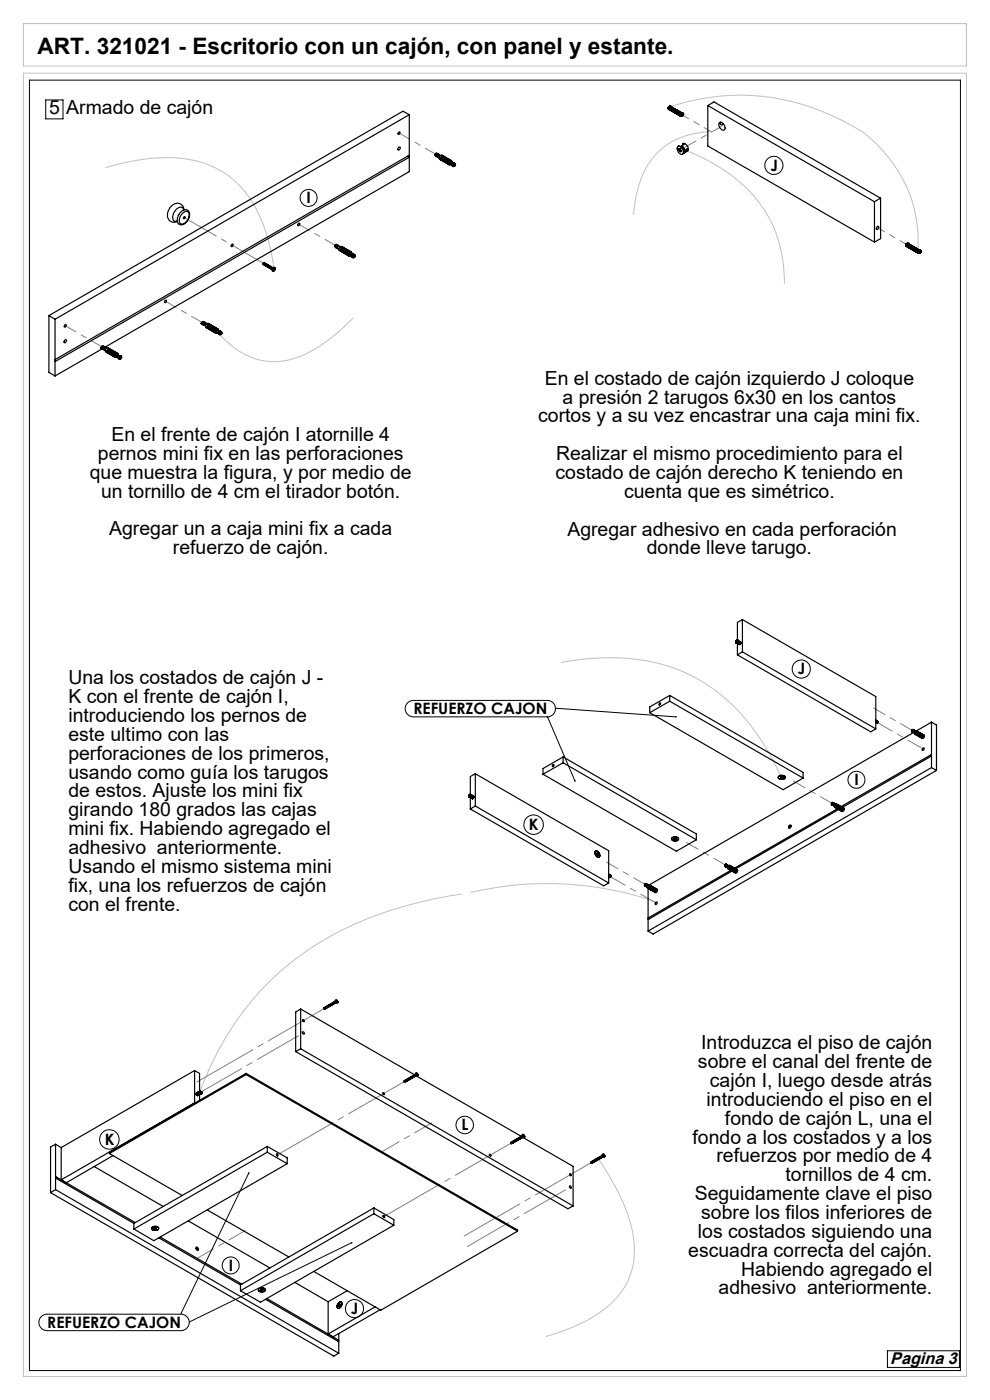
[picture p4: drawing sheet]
<svg xmlns="http://www.w3.org/2000/svg" width="210mm" height="297mm" viewBox="0 0 210 297" stroke-linecap="round" stroke-linejoin="round" font-family="sans-serif">
<path d="M5 15.5h200v276.5h-200zM5 5h200v9h-200zM22.4 35.6a37.9 37.9 0 0 1 19.4-1.4 19.5 19.5 0 0 1 13.2 11.6 39.7 39.7 0 0 1 3.1 11M141.8 22.8a46.8 46.8 0 0 1 39.1 4 24.4 24.4 0 0 1 7.6 6.6 28.4 28.4 0 0 1 6.2 19.9M144.7 31.6a34.9 34.9 0 0 1 17.5 13.1 28.3 28.3 0 0 1 4.2 15.4M150.8 27.9a15.6 15.6 0 0 0-12.5 5.9 21.9 21.9 0 0 0-3.9 11.8M74.9 67.4a32.4 32.4 0 0 1-12.2 8.5 13.8 13.8 0 0 1-13.9-2.8l-2.2-2.1M119 140.5a45.4 45.4 0 0 1 25.3 1.7 38.2 38.2 0 0 1 18.3 16.6l3.1 6M98 189.6a79.5 79.5 0 0 0-31.7 11.3 61 61 0 0 0-24 30.9M99.8 189.3a70.8 70.8 0 0 1 39.5 2.1M126.8 245.6a44 44 0 0 1 7.5 16.2 15.6 15.6 0 0 1-7.4 16.9 39.4 39.4 0 0 1-11.2 4.9" fill="none" stroke="#c0c0c0" stroke-width=".21"/>
<g fill="none" stroke="#000" stroke-width=".21">
<path d="M6.2 17h197.5v273.8h-197.5zM9.7 21.2h3.7v4h-3.7zM86.4 149.2l.4-.4 .9-.2h28.4a1.75 1.75 0 0 1 1.7 1.7 1.75 1.75 0 0 1-1.7 1.8h-28.4a1.73 1.73 0 0 1-1.6-1 1.73 1.73 0 0 1 .3-1.9zM116.1 152l5.9 13.7M117.8 150.2l25.6 1.9M52.8 248.8l-14.4 29.9M8.9 279.1l.9-.3h28.6a1.75 1.75 0 0 1 1.7 1.7 1.75 1.75 0 0 1-1.7 1.8h-28.4a1.75 1.75 0 0 1-1.7-1.2 1.75 1.75 0 0 1 .6-2zM74.6 263.6l-34.5 16.9M188.2 286.6h15.3v3.5h-15.3z"/>
<circle cx="164.2" cy="35.1" r="1.93"/>
<circle cx="65.5" cy="42" r="1.81"/>
<circle cx="170" cy="141.9" r="1.92"/>
<circle cx="113.2" cy="174.9" r="2.07"/>
<circle cx="181.7" cy="165.4" r="1.8"/>
<circle cx="98.6" cy="238.6" r="1.84"/>
<circle cx="23.2" cy="241.7" r="2.06"/>
<circle cx="48.9" cy="268.4" r="1.79"/>
<circle cx="75.2" cy="277.6" r="1.94"/>
</g>
<path d="M144.6 24.3l6.2 3.6M192.3 51.9l-6.1-3.6" fill="none" stroke="#808080" stroke-width=".21" stroke-dasharray="15.2 1.3 1.3 1.3" stroke-dashoffset="13.6"/>
<path d="M92.4 32.7l-7.7-4.5M153.1 26.8l-7.7 4.4M63.4 47.6l7.8 4.5M13.9 69.1l7.7 4.5M42.9 68.4l-7.8-4.5" fill="none" stroke="#808080" stroke-width=".21" stroke-dasharray="15.2 1.3 1.3 1.3" stroke-dashoffset="12.7"/>
<path d="M55.9 55.9l-16.8-9.7" fill="none" stroke="#808080" stroke-width=".21" stroke-dasharray="15.2 1.3 1.3 1.3" stroke-dashoffset="7.4"/>
<path d="M185.3 150.2l8.2 4.8M145.6 178.7l8.3 4.8M168.2 165.7l8.3 4.7M128.6 182.9l8.3 4.8" fill="none" stroke="#808080" stroke-width=".21" stroke-dasharray="15.2 1.3 1.3 1.3" stroke-dashoffset="12.4"/>
<path d="M186 153.2l9.9 5.7M129.3 185.9l9.9 5.7" fill="none" stroke="#808080" stroke-width=".21" stroke-dasharray="15.2 1.3 1.3 1.3" stroke-dashoffset="11.4"/>
<path d="M41.8 266.9l10.2-5.8" fill="none" stroke="#808080" stroke-width=".21" stroke-dasharray="15.2 1.3 1.3 1.3" stroke-dashoffset="11.3"/>
<path d="M91.6 238.2l-10.6 6.1" fill="none" stroke="#808080" stroke-width=".21" stroke-dasharray="15.2 1.3 1.3 1.3" stroke-dashoffset="11"/>
<path d="M42.5 231.7l20.8-12M99.2 264.4l20.7-12" fill="none" stroke="#808080" stroke-width=".21" stroke-dasharray="15.2 1.3 1.3 1.3" stroke-dashoffset="5.1"/>
<path d="M68.7 214l-26.9 15.5M85.8 229.5l-27 15.5M108.4 242.5l-27 15.6M125.4 246.7l-27 15.5" fill="none" stroke="#808080" stroke-width=".21" stroke-dasharray="15.2 1.3 1.3 1.3" stroke-dashoffset="1.6"/>
<path d="M143.3 151.9a.18 .18 0 0 0 0 .3 .18 .18 0 0 0 .2-.1zM121.9 165.5l-.1 .2 .2 .1v-.1v.1l.1-.2zM52.6 248.7v.1a.18 .18 0 0 0 .3 .2 .17 .17 0 0 0 0-.3zM74.5 263.5v.3h.2l.1-.2h-.2h.2z" fill="#000"/>
<g fill="none" stroke="#000" stroke-width=".25">
<path d="M84.6 28.1l.1-.1a.29 .29 0 0 1 .1 .3 .29 .29 0 0 1-.3 .2zM84.6 31.3l.1-.1a.3 .3 0 0 1 .1 .4 .3 .3 0 0 1-.4 .1zM86.4 33.2l.4 .2M86.8 24.3l-1.3-.7-75.1 43.4M86.8 24.3l-75.1 43.4M86.8 24.3v12.1l-64.5 37.3M92.5 32.5l-.2 .2v.2M92.5 33.1v-.1a.24 .24 0 0 1-.1-.3 .24 .24 0 0 1 .3-.1v-.1a.35 .35 0 0 0-.4 .3 .35 .35 0 0 0 .2 .4M92.7 33.2a.27 .27 0 0 1 0-.3 .27 .27 0 0 1 .3-.2l-.1-.1a.34 .34 0 0 0-.3 .3 .34 .34 0 0 0 .2 .4M93.2 32.9v-.1a.32 .32 0 0 0-.4 .2 .32 .32 0 0 0 .3 .4M93.4 33l-.5-.1v.3l.2 .2M93.4 33h.1"/>
<path d="M93.5 33.5l1.5 .9v.4l-1.5-.9zM93.6 33.5v.3M93.6 33.8l1.3 .8M93.6 33.8l-.1 .1M93.7 33.2l.3-.1 1.5 .8-.4 .2-1.5-.8zM93.9 33.2l-.2 .1M93.9 33.2l1.4 .8M94 33.1l-.1 .1M95.8 34.1a.51 .51 0 0 0-.6 .3 .51 .51 0 0 0 .2 .6l.3-.1M95.8 34.1l.1 .4M95.8 34.1l-2.1-1.2a.6 .6 0 0 0-.5 .9l2.1 1.2M95.8 34.5v-.2a.33 .33 0 0 0-.4 .2 .33 .33 0 0 0 .2 .4l.1-.1"/>
<path d="M96 35.2l.1 .1M96 34.6l-.3-.2-.2 .1v.2l.3 .2M96.3 35l.1-.2a.19 .19 0 0 1 .1 .3 .19 .19 0 0 1-.3 0zM96.3 34.6a.38 .38 0 0 0-.4 .2 .38 .38 0 0 0 .1 .4M96.3 34.6a.41 .41 0 0 0-.3 .6M96.3 34.6l.2 .1M96.3 35.1h.1M96.4 35.2h.1M96.4 35.1v.1M96.4 35l-.2 .2 .2-.1M96.4 35h.1M96.4 35v.1"/>
<path d="M96.4 35v-.1v.1M96.5 34.7a.37 .37 0 0 1 .1 .4 .37 .37 0 0 1-.5 .2M96.5 34.7a.41 .41 0 0 0-.4 .6M96.5 35h.1M96.6 35l-.2 .1M96.6 34.9v.1M96.6 34.9l-.2 .1M141.7 23h.1M141.7 22.9h.1M141.7 22.9v.2l2.6 1.5M141.7 22.9l2.6 1.5M141.7 23l2.6 1.5"/>
<path d="M141.7 23.1l2.6 1.4M141.7 23l2.6 1.4M141.8 22.8h.1M141.8 22.8v.1M141.8 22.8l-.1 .1M141.8 22.8l2.6 1.4M141.8 22.8l2.6 1.5M141.8 22.8l2.5 1.5M141.8 23.1h.1M141.8 22.9l2.5 1.5M141.8 23.1l2.5 1.5M141.8 23.1l2.6 1.6"/>
<path d="M141.9 22.7h.1M141.9 22.7l-.1 .1M141.9 22.7l2.5 1.5M141.9 22.6l2.6 1.5M141.9 22.7l2.6 1.4M141.9 22.6h.1M141.9 22.6v.1M142 22.6h.1M142 22.6l2.5 1.5M142 22.5l2.6 1.5M142 22.5v.1M142 22.5h.1"/>
<path d="M142.1 22.5l2.5 1.5M142.1 22.5h-.1M142.1 22.5l2.6 1.5M142.1 22.5h.1M142.2 22.5h.1M142.2 22.5l2.5 1.5M143.7 31.5h.2v.4zM143.7 31.5l.2 .3M143.8 31.1a1.05 1.05 0 0 1 1 .5 1.05 1.05 0 0 1-.1 1.1 1.11 1.11 0 0 1-.9-1.6zM144 31.8l.2 .1M144.1 31.8l.2 .1M144.1 31.7v.1"/>
<path d="M144.1 31.8h-.1M144.2 31.8l-.2-.1v.1M144.2 31.8v-.2l.3 .4M144.2 31.9v.2M144.3 24.4h.1M144.3 24.5l.1 .1M144.3 24.5h.1M144.3 24.4v.1M144.3 32.1h.1M144.3 24.4v.2M144.3 31.6l-.1 .2M144.3 31.9v.2"/>
<path d="M144.3 31.9h-.1M144.3 32.1h-.1M144.3 24.3h.1M144.4 24.6h.1M144.4 24.3l-.1 .1M144.4 24.3h.1M144.4 24.2v.1M144.4 24.6v.1M144.4 32v.2l-.2-.1M144.4 32h.1M144.4 24.7h.1M144.4 24.2h.1"/>
<path d="M144.4 24.6h-.1M144.5 24.3l.2-.2a.24 .24 0 0 1 0 .3 .24 .24 0 0 1-.3 .1zM144.5 24.7h.1M144.5 24.1l-.1 .1M144.5 24.1h.1M144.5 24.6v.1M144.5 24.6h.1M144.5 32v.1l-.1-.1M144.6 24.1h-.1M144.6 24.6h.1M144.6 24.6l-.1 .1M144.6 24v.1"/>
<path d="M144.6 24h.1M144.6 24.6h-.1M144.6 24.5h.1M144.7 24h.1M144.7 24.5h.1M144.7 24h-.1M144.7 24v.1M144.7 31l-.2 .1 .5 .8 .2-.2M144.7 31l.5 .7M144.7 24.1h.1M144.7 24.4h.1M144.7 31v.4"/>
<path d="M144.7 24.1l.1 .1M144.7 24l.1 .1M144.8 30.5l.4 .1-.8 .5h-.6M144.8 30.5a1.05 1.05 0 0 1 1.2 1.4l-.3 .3M144.8 24.1h.1M144.8 24.1v.1M144.8 24.3h.1M144.8 31.4l.4 .3M144.8 30.5l.2 .2M144.8 24.2h.1M145 32.5l.3-.2v-.4l-.3 .1v.5l-.3 .2M145.7 31.6l.2 .1"/>
<path d="M145.9 31.7l-.2 .4-.2 .1M145.9 31.7a.21 .21 0 0 0-.3-.1 .21 .21 0 0 0-.1 .3v.3l-.4 .3M150.1 22.4v8.6l35.4 20.4M150.1 22.4l35.4 20.4M150.1 22.4l1.3-.8 35.4 20.4M152.6 26a1.08 1.08 0 0 1 1 1.6 1.13 1.13 0 0 1-1-1.6zM152.9 25.9a.33 .33 0 0 0 0 .6 .33 .33 0 0 0 .5-.3M38.3 45a1.02 1.02 0 0 1 1.1-.5 1.02 1.02 0 0 1 .8 .9 2.24 2.24 0 0 1-1.9 2.3 1.37 1.37 0 0 1-.3-2.2zM38.9 45.1a.75 .75 0 0 1 1.1-.1 .75 .75 0 0 1 .1 1 1.57 1.57 0 0 1-1.8 1.4 1.84 1.84 0 0 1 .6-2.3zM39 44.5a1.5 1.5 0 0 0-1.2-1.4 1.5 1.5 0 0 0-1.6 .8 1.96 1.96 0 0 0 .3 3.2l1.1-.1a.85 .85 0 0 1-.9-.4 .85 .85 0 0 1 0-1 1.92 1.92 0 0 1 1.9-1.6l.4 .6M39.1 46a.19 .19 0 0 1 .1 .2 .19 .19 0 0 1-.3 .1zM49.2 51.8h.1a.29 .29 0 0 1 .1 .3 .29 .29 0 0 1-.4 .2z"/>
<path d="M55.7 56l.2 .2M55.8 55.9l.1 .1M55.8 55.9l-.1 .1M55.9 56v.1M55.9 56h-.2M56 56.1l.2-.3a.22 .22 0 0 0-.3 .2 .22 .22 0 0 0 .2 .2M56 55.8l-.2 .1M56.2 55.9l-.1 .3M56.2 56.2l.1-.4a.25 .25 0 0 0-.2 .3 .25 .25 0 0 0 .2 .2M56.4 56l-.1 .3M56.4 56.3l.1-.4a.25 .25 0 0 0-.2 .3 .25 .25 0 0 0 .1 .2M56.6 56.1l-.2 .3"/>
<path d="M56.6 56.4l.1-.3a.25 .25 0 0 0-.3 .2 .25 .25 0 0 0 .2 .2M56.7 56.2h-.1v.3M56.7 56.5l.2-.3a.23 .23 0 0 0-.3 .2 .23 .23 0 0 0 .2 .3M56.9 56.3h-.1v.2M56.9 56.6l.2-.3a.23 .23 0 0 0-.3 .2 .23 .23 0 0 0 .2 .3M57.1 56.4h-.1v.3M57.1 56.7l.2-.3a.23 .23 0 0 0-.3 .2 .23 .23 0 0 0 .2 .3M57.3 56.5h-.2v.3M57.3 56.8l.1-.3a.23 .23 0 0 0-.2 .2 .23 .23 0 0 0 .2 .3M57.4 56.6l-.1 .3M57.4 56.9l.2-.3a.23 .23 0 0 0-.3 .2 .23 .23 0 0 0 .2 .3M57.6 56.7l-.1 .3"/>
<path d="M57.6 57l.2-.3a.22 .22 0 0 0-.3 .2 .22 .22 0 0 0 .2 .2M57.7 57.1v.3M57.8 56.8l-.1 .3M57.9 57.2h.1zM58 56.8l-.3 .1v.2M58 56.8l.1-.1a.34 .34 0 0 1 .4 .2 .34 .34 0 0 1-.2 .5l-.3 .2a.42 .42 0 0 1-.3-.4 .42 .42 0 0 1 .3-.4zM58 57.1l-.1 .1M58 57l.1 .1M58 57.1l.1 .1M58 57.3l.1 .1M58.1 56.8l-.4 .3M58.1 57.1v-.2l-.1 .5h.1"/>
<path d="M58.1 57.2v.2M58.1 57.1h.2M58.2 57h.1M58.2 57l-.2 .1M58.2 57l.1 .1M58.3 57.1l-.2 .1M71.2 51.9l-.2 .1v.3M71.3 52.5h.1M71.3 52.5a.33 .33 0 0 1-.1-.4 .33 .33 0 0 1 .3-.2 .35 .35 0 0 0-.4 .2 .35 .35 0 0 0 .2 .5M71.7 52.1l-.3 .1 .1 .4M71.7 52.1v-.1a.35 .35 0 0 0-.4 .3 .35 .35 0 0 0 .2 .4M71.9 52.2v-.1a.32 .32 0 0 0-.4 .3 .32 .32 0 0 0 .3 .4"/>
<path d="M72.1 52.3h.1M72.1 52.4l-.4-.1-.1 .3 .3 .2M72.2 52.9l1.5 .8v.4l-1.5-.8zM72.3 52.9v.3M72.3 53.2l1.4 .8M72.3 53.2l-.1 .1M72.4 52.6l.3-.1 1.5 .8-.3 .2zM72.7 52.6l-.3 .1M72.7 52.6l1.3 .7M72.7 52.5v.1M74.4 54.2l-.4 .1M74.5 53.5l.1 .4v-.2a.32 .32 0 0 0-.4 .1 .32 .32 0 0 0 .1 .5l.1-.1"/>
<path d="M74.5 53.4l-2-1.1a.58 .58 0 0 0-.5 .3 .58 .58 0 0 0 0 .6l2 1.1M74.5 53.4a.6 .6 0 0 0-.5 .9M74.7 54.6l.2 .1M74.8 54l-.4-.2-.2 .1 .4 .4M75 54.4l.1 .1M75.1 53.9a.4 .4 0 0 0-.4 .2 .4 .4 0 0 0 0 .5M75.1 54.3l.1-.1a.19 .19 0 0 1 .1 .3 .19 .19 0 0 1-.3-.1zM75.1 53.9a.41 .41 0 0 0-.4 .2 .41 .41 0 0 0 0 .5M75.1 53.9l.1 .1M75.1 54.5l.1 .1M75.1 54.4l-.1 .1h.1M75.1 54.3l.1 .1"/>
<path d="M75.1 54.4h.1M75.2 54.4v-.2l-.1 .2M75.2 54.4v.2M75.2 54a.4 .4 0 0 1 .1 .5 .4 .4 0 0 1-.4 .2M75.2 54a.41 .41 0 0 0-.3 .2 .41 .41 0 0 0 0 .5M75.2 54.3l.1 .1M75.3 54.3l-.1 .1M75.3 54.4h-.1M75.3 54.3v.1M185.5 42.8v8.6M186.1 48h.1a.3 .3 0 0 1 .1 .4 .3 .3 0 0 1-.4 .1zM186.8 42v8.6l-1.3 .8"/>
<path d="M186.8 42l-1.3 .8M192.1 52h.1M192.1 52.1h.1M192.1 52l2.6 1.5M192.1 52.1l2.6 1.5M192.1 52v.1M192.2 52.1l2.5 1.5M192.2 51.9h.1M192.2 51.9v.1M192.2 52h-.1M192.2 52.2h.1M192.2 51.9l2.5 1.5"/>
<path d="M192.2 52l2.5 1.5M192.2 51.9l-.1 .1M192.2 52.1l2.5 1.6M192.2 52.2l2.5 1.5M192.2 51.8h.1M192.2 51.9l2.5 1.4M192.2 51.8v.1M192.2 51.8l2.6 1.5M192.3 51.7l-.1 .1M192.3 51.7l2.5 1.5M192.3 51.7h.1M192.3 51.7l2.6 1.5"/>
<path d="M192.4 51.6l-.1 .1M192.4 51.6h.1M192.4 51.6l2.5 1.5M192.4 51.6l2.6 1.5M192.5 51.6h.1M192.5 51.6l2.6 1.5M192.6 51.6h.1M194.7 53.7h.1M194.7 53.6h.1M194.7 53.5h.1M194.7 53.4v.3M194.7 53.4h.1"/>
<path d="M194.7 53.3v.1M194.7 53.3h.1M194.8 53.7h.1M194.8 53.3h.1M194.8 53.3h-.1M194.8 53.7l.1 .1M194.8 53.2v.1M194.8 53.2h.1M194.8 53.7v.1M194.9 53.7h.1M194.9 53.7v.1M194.9 53.1v.1"/>
<path d="M194.9 53.3l.2-.1a.23 .23 0 0 1 0 .3 .23 .23 0 0 1-.3 0zM194.9 53.2h.1M194.9 53.1h.1M195 53.1h.1M195 53.7h.1M195 53.7l-.1 .1M195.1 53.1h.1M195.1 53.6h.1M195.1 53.1h-.1M195.1 53.1l.1 .1M195.1 53.5h.1M195.2 53.2h.1"/>
<path d="M195.2 53.4h.1M195.2 53.3h.1M195.2 53.2v.1M10.4 67l1.3 .7M10.4 67v12l1.3 .8M11.7 67.7v12.1M11.7 76.3l75.1-43.4v.5l-75.1 43.3zM13.8 68.9l.1-.1a.27 .27 0 0 1 .1 .4 .27 .27 0 0 1-.4 0zM13.8 72.1h.1a.32 .32 0 0 1 .1 .4 .32 .32 0 0 1-.4 .1zM21.4 73.8l.2 .2M21.4 73.7l.1 .1M21.4 73.7v.1"/>
<path d="M21.5 73.8l.1 .1M21.5 73.8h-.1M21.7 74l-10 5.8M21.8 73.4h-.2l-.2 .3M22 73.6v-.2a.34 .34 0 0 0-.4 .3 .34 .34 0 0 0 .3 .4M22 74.2h.1M22 73.6a.26 .26 0 0 0-.2 .1 .26 .26 0 0 0 0 .3M22 74.2v-.1a.25 .25 0 0 1 0-.3 .25 .25 0 0 1 .3-.1v-.1a.32 .32 0 0 0-.5 .2 .32 .32 0 0 0 .4 .4M22.1 74.2l.2 .1M22.5 73.8l-.1-.1h-.1l-.3 .5M22.6 73.9l-.3-.1-.1 .4h-.2M22.7 74.4l1.5 .8v.5l-1.5-.9z"/>
<path d="M22.8 74.4v.3M22.8 74.7l1.3 .8M22.8 74.7l-.1 .1M22.9 74l.3-.1 1.5 .9-.4 .2-1.5-.8zM23.1 74l-.2 .2M23.1 74l1.4 .9M23.2 73.9l-.1 .1M24.9 75.7l-.4 .1M25 75l.1 .4M25 75l-2.1-1.2a.58 .58 0 0 0-.5 .8l2.1 1.2M25 75a.57 .57 0 0 0-.5 .3 .57 .57 0 0 0 0 .5M25 75.8l.2 .3"/>
<path d="M25 75.4v-.2a.32 .32 0 0 0-.4 .1 .32 .32 0 0 0 .2 .5l.1-.1M25.2 75.5l-.3-.2-.2 .1v.1l.3 .3M25.5 75.8l.3-.1a.25 .25 0 0 1-.1 .3 .25 .25 0 0 1-.3 .1zM25.5 75.9h.1M25.5 75.4a.39 .39 0 0 0-.5 .4M25.5 75.4a.43 .43 0 0 0-.4 .2 .43 .43 0 0 0 .1 .5M25.5 75.4l.2 .1M25.6 75.9v.2M25.6 75.9l-.2 .1M25.6 75.8h.1M25.6 75.9h.1M25.6 76v.1"/>
<path d="M25.6 75.8v-.1v.2M25.6 75.8h.2M25.7 75.8h.1M25.7 75.5a.4 .4 0 0 1 0 .5 .4 .4 0 0 1-.4 .2M25.7 75.5a.46 .46 0 0 0-.4 .7l-.1-.1M25.8 75.8l-.2 .1M35 63.7h.1a.24 .24 0 0 1 .2 .3 .24 .24 0 0 1-.4 .1zM42.7 68.6l.2 .2M42.7 68.5l.1 .1M42.7 68.5v.1M42.8 68.6l.1 .1M42.8 68.6h-.1"/>
<path d="M42.9 68.7h.1M43.1 68.3l-.2-.1-.2 .3M43.1 68.9l-.1-.4 .3-.2a.35 .35 0 0 0-.4 .2 .35 .35 0 0 0 .2 .4M43.3 69v-.1a.24 .24 0 0 1-.1-.3 .24 .24 0 0 1 .3-.1v-.1a.32 .32 0 0 0-.4 .3 .32 .32 0 0 0 .3 .3M43.3 69l.3 .1M43.7 68.6v-.1l-.3 .1-.1 .4M43.9 68.7l-.3-.1-.3 .4M43.9 69.2l1.5 .9v.4l-1.4-.9zM44 69.2v.3M44 69.5l1.4 .8M44 69.5v.1M44.1 69l.3-.2 1.5 .8-.3 .2z"/>
<path d="M44.4 68.9l-.3 .1M44.4 68.9l1.4 .8M44.4 68.8v.1M46.2 69.8l.2 .4M46.2 69.8l-2-1.2a.57 .57 0 0 0-.5 .3 .57 .57 0 0 0 0 .6l2 1.2M46.2 69.8a.59 .59 0 0 0-.5 .9M46.3 70.2v-.2a.32 .32 0 0 0-.4 .1 .32 .32 0 0 0 .1 .5h.1l-.4 .1M46.4 70.9l.2 .1M46.5 70.3l-.4-.2-.1 .1-.1 .2 .4 .2M46.8 70.3a.37 .37 0 0 0-.5 .1 .37 .37 0 0 0 .1 .5M46.8 70.8l.1 .1M46.8 70.7l-.1 .2h.2"/>
<path d="M46.8 70.6l.1 .1M46.8 70.7l.1 .1M46.8 70.5h.1a.2 .2 0 0 1 .1 .3 .2 .2 0 0 1-.3 0zM46.9 70.7v-.2l-.1 .2M46.9 70.8v.1M46.9 70.7h.1M47 70.3a.41 .41 0 0 1 0 .5 .41 .41 0 0 1-.4 .2M47 70.3a.43 .43 0 0 0-.4 .7M47 70.3a.39 .39 0 0 0-.6 .1 .39 .39 0 0 0 0 .5M47 70.6v.1M47 70.7l-.1 .1M156.1 136.2h.1"/>
<path d="M156.1 136.1h.1M156.1 136.3h.1M156.1 136.2v.1M156.1 136.3l.7 .4M156.1 136h.1M156.1 136.3l.8 .5M156.2 136.3h.1M156.2 135.9h.1l.1 .2-.3 .2zM156.2 135.9h.1M156.3 135.9h.1M156.3 136.3h.1M156.3 136.3h-.1"/>
<path d="M156.3 136.3l.7 .4-.8-.4M156.4 136.3h.1M156.4 135.9h.1M156.4 136.2l-.1 .1M156.4 136.3l.6 .4M156.4 136.2h.1M156.4 136.2l.7 .4-.7-.4M156.4 136.1h.1M156.4 136.5v2.4M156.4 136.2l.7 .4M156.4 136.1l.7 .5M156.4 135.9l.7 .3"/>
<path d="M156.4 138.9l28.3 16.4 1.1-.7M156.5 135.9h.1M156.5 135.9v.1M156.5 136h.1M156.5 136.1h.1M156.5 136l.7 .4M156.5 136l-.1 .2M156.5 136.1l.6 .4M156.5 136.1l.7 .4M156.5 136v.1M156.5 136l.7 .5M156.5 135.9l.7 .4-.7-.4"/>
<path d="M156.5 136l.7 .3M157.1 136.2v.4l-.3 .1M157.5 131.4l-1.1 .6 .1 3.9M157.5 138.3l-1.1 .6M157.5 138.3l28.3 16.3M157.5 131.4l28.3 16.4v6.8M157.5 131.4v6.9M137.8 151.2l28.3 16.3 4.3-2.4M139.9 149.2l.1-.1a.22 .22 0 0 1 .1 .3 .22 .22 0 0 1-.3 .1zM140.1 149.2l-.2 .4M142.1 148.8l-4.3 2.4M142.1 148.8l28.3 16.3"/>
<path d="M142.1 147.5v1.3M142.1 147.5l-4.3 2.5v1.2M142.1 147.5l28.3 16.4v1.2M185.8 153.5h.1M185.8 153.2l.2 .1M185.8 153l.3 .2M185.8 153.2l.2 .2M185.8 153l.3 .1zM185.8 153.4h.1M185.8 153.4v.1M185.9 153.4h.1M185.9 153.4l-.1-.1 .1 .1"/>
<path d="M186 153.3l-.1 .1M186 153.3v.1M186 153.3l-.2-.1 .1 .2M186 153.3h.1M186.1 153.3h.1M186.1 153.3h-.1M186.1 153.2h.1M186.1 152.9v.1M186.1 153.2l-.3-.1 .3 .2M186.1 153.1h.1M186.1 153h.1M186.1 153l-.3-.2 .3 .3"/>
<path d="M186.1 153.1v.1M186.1 153.1l-.3-.2 .3 .2M186.1 153l-.3-.1 .3 .1M186.1 153.2v.1M193.4 155.3l.2 .1M193.5 154.8v.3M193.5 155.1h.1M193.5 155h.1M193.5 154.8v.1M193.5 154.9h.1M193.5 154.9l.1 .1M193.6 154.9l-.2 .1h.1"/>
<path d="M193.7 154.8a.29 .29 0 0 0-.3 .1 .29 .29 0 0 0 0 .4M193.7 154.8v.3l-.3 .2M193.7 154.8a.32 .32 0 0 1 .2 .3 .32 .32 0 0 1-.3 .3M193.9 154.8v.4l-.3 .2M193.9 155.4l-56.1 32.3M194 155l.2 .3-.1 .2-.3-.2M194.1 155.1h.1a.25 .25 0 0 1 .1 .3 .25 .25 0 0 1-.4 .1l.1 .2M194.2 155.9l.3-.2 1.2 .7-.3 .1zM194.4 155.8l1.1 .7M194.4 155l-.3 .1M194.4 155l1.7 1.1a.5 .5 0 0 1-.4 .6l-1.7-1M194.4 155l.1 .4-.3 .3h-.2"/>
<path d="M194.6 155.2l1.2 .7v.3l-1.2-.7zM194.7 155.3l1.1 .7M195.5 156.5h-.1M195.7 156.3l-.2 .2M195.7 158.8l.2-.2a.27 .27 0 0 1 .1 .4 .27 .27 0 0 1-.4 .1zM195.8 156v.2M195.8 155.9v.1M197.6 153.2l-3.2 1.8M197.6 153.2v9.6M197.6 153.2l1 .6v9.6M99.4 168.9l.1 .1M99.4 168.9h.1"/>
<path d="M99.4 168.8h.1M99.4 168.9v.1M99.4 169h.1M99.5 169l.7 .4h.2l.1-.4M99.5 169h.1M99.5 168.7h.1M99.5 169h-.1M99.5 169l.7 .4M99.6 169h.1M99.6 168.6h.1M99.6 168.6h.2M99.6 169l.7 .4-.7-.4"/>
<path d="M99.7 169h-.1M99.7 168.6h.1M99.7 168.5l-.1 .1M99.7 168.9v.1M99.7 169l.7 .4-.7-.4M99.7 168.9h.1M99.7 168.9l.7 .4M99.8 168.9h.1M99.8 169.2v2.4M99.8 171.6l28.3 16.3 1-.6M99.8 168.9l.7 .4-.7-.4M99.8 168.5l-.1 .1"/>
<path d="M99.8 168.6h.1M99.8 168.8h.1M99.8 168.8v.1M99.8 168.8l.7 .4-.7-.4M99.8 168.8l.7 .4M99.8 168.5l.7 .4M99.8 168.5v.1M99.8 168.6v.1M99.8 168.7h.1M99.8 168.6v.2M99.8 168.7l.7 .5M99.8 168.7l.7 .4"/>
<path d="M99.8 168.6l.7 .4M100.4 168.9l.1 .1M100.8 164.1l-1 .6-.1 3.9M100.8 164.1v6.9M100.8 171l-1 .6M100.8 171l28.3 16.3M100.8 164.1l28.3 16.4v6.8M115.2 164.2l28.3 16.4 4.2-2.5M117.3 162.2l.2 .1-.2 .4-.1-.2zM117.5 162.3l-.2 .3M119.5 161.8l-4.3 2.4M119.5 161.8l28.2 16.3"/>
<path d="M119.5 160.6v1.2M119.5 160.6l-4.3 2.5v1.1M119.5 160.6l28.2 16.3v1.2M142.6 177.8l.2-.2a.69 .69 0 0 1 .7-.1 .69 .69 0 0 1 .4 .6 .8 .8 0 0 1-.8 .3 .8 .8 0 0 1-.6-.6zM142.6 177.7l.2-.1a.64 .64 0 0 1 .7-.1 .64 .64 0 0 1 .4 .6 .86 .86 0 0 1-1.4-.2zM143 178h.1M143 177.9l.1 .1M143.1 178v.1M143.1 178h-.2l.2 .1M143.2 177.9h-.3l.2 .1M143.2 178l.1 .1M143.2 177.9h.2l-.1 .1"/>
<path d="M143.2 178l-.1 .1M143.2 177.9l.1 .1M143.2 177.9l-.1 .1M143.2 177.9v.1M143.3 178h.1l-.1 .1M143.3 178v.1M143.4 178.2l.2-.1 .1 .2zM143.4 177.9l-.1 .1M143.4 178h-.1M143.4 178.2h.3M165.2 164.7l.1-.1a.79 .79 0 0 1 1.2 .4 .81 .81 0 0 1-.7 .3 .81 .81 0 0 1-.7-.5zM165.2 164.7l.4-.2a.63 .63 0 0 1 .9 .6 .9 .9 0 0 1-1.4-.3z"/>
<path d="M165.7 164.8v.3M165.7 165h.1M165.8 164.8h-.2l.1 .1M165.8 165l-.1 .1M165.8 165l.2 .1M165.8 164.9l.3 .1-.1 .1M165.8 164.9v.1M166 164.8h.1h-.2M166 165.1l.2-.1 .1 .2zM166 164.8l-.4 .2 .1 .1M166 165v.1M166.1 165.1l.2 .1"/>
<path d="M167.5 175.2a.19 .19 0 0 1 .1 .2 .19 .19 0 0 1-.2 .1zM167.5 175.1v-.1a.32 .32 0 0 1 .2 .5 .32 .32 0 0 1-.4 .1zM167.5 175.3l-.1 .2M167.5 175.3l.1-.1-.1 .4 .1-.1M167.5 175.3l.1 .1M167.6 175.4l-.2 .1M167.6 175.3l.1-.1zM167.7 175.3l-.1 .1M176.4 170.5h.1M176.4 170.8h.2M176.5 170.4v.2v-.1M176.5 170.4h.1l-.1 .1"/>
<path d="M176.5 170.4l.1 .1M176.7 170.2l-.3 .2v.4M176.7 170.2v.4l-.3 .2M176.7 170.2l.1 .1M176.8 170.3l.1 .4-.3 .1M176.8 170.3l.1 .3-.3 .2M177 170.6l.2 .1v.2l-.4-.1M177.2 171.3l.3-.1 1.2 .7-.3 .1zM177.4 171.3l1.1 .6M177.4 170.5l-.3 .1M177.4 170.5l.1 .2a.34 .34 0 0 1-.2 .5 .34 .34 0 0 1-.4-.2v-.1l.1 .1a.25 .25 0 0 0 .3-.1 .25 .25 0 0 0-.1-.3h-.1M177.4 170.5l1.6 .9 .1 .5-.4 .3-1.7-1"/>
<path d="M177.6 170.7l1.3 .7v.3l-1.3-.7zM177.6 171.6l-21.8 12.6M177.7 170.8l1.1 .6M177.9 171.7l-21.8 12.6M178.4 171.1l19.2-11v.3l-18.9 10.9M178.5 171.9l-.1 .1M178.7 171.8l-.2 .1M178.8 171.4v.3M178.8 171.4h.1M197.6 162.8l-60.1 34.7M197.6 162.8l1 .6M198.6 163.4l-60.1 34.8-1-.7"/>
<path d="M126.3 180.6a.82 .82 0 0 1 .8 .4 .82 .82 0 0 1-.1 .9 .94 .94 0 0 1-.7-1.3zM126.3 180.6a.81 .81 0 0 1 .8 .4 .81 .81 0 0 1-.1 .9 .9 .9 0 0 1-.7-1.3zM126.5 181.1h.2M126.7 181.1l-.2-.1 .4 .3M126.7 181.2v.2M126.7 181h.1M126.7 181l.1 .2M126.8 181.2l.1 .1M126.8 181l-.1-.1v.2M126.8 181v.2M126.8 181h-.1M126.9 181.3h.1"/>
<path d="M127 181.2l.2 .3h-.2zM127 181.3l.2 .2M129.1 185.5l.3 .1v.4M129.1 185.9l.3 .2M129.1 185.6l.4 .2M129.1 186l.2 .1M129.1 185.5l.4 .3M129.1 185.6l.4 .1M129.1 185.5l.4 .2M129.1 186.1l.1 .1M129.1 185.5l.3 .2M129.2 186.2h.1"/>
<path d="M129.2 186.1h.1M129.2 186.1v.1M129.3 186.1l-.2-.1 .2 .1M129.3 186.1h.1M129.4 186.1h.1M129.4 186v.1M129.4 186l-.3-.1 .3 .1M129.4 186h.1M129.4 186l-.3-.2 .3 .2M129.4 186l-.1 .1M129.4 185.9h.1M129.4 185.9l-.3-.2 .3 .2"/>
<path d="M129.5 185.8h.1M129.5 185.7h.1M129.5 185.8l-.1 .1M129.5 185.9h-.1M136.7 187.7v.1M136.7 187.7h.1M136.8 188l.1 .1M136.8 187.5v.2M136.8 187.5l.2 .1-.3 .1M136.8 187.7l-.1 .1M136.8 187.7h.1M136.8 187.5l.1 .1"/>
<path d="M136.9 187.6h.1M137.1 187.5h-.3l-.1 .3M137.1 187.5l-.1 .4-.2 .1-.1-.2M137.1 187.5h.1M137.2 187.5a.32 .32 0 0 1 .1 .4 .32 .32 0 0 1-.4 .2M137.2 187.5v.5l-.3 .1M137.3 188.1l.1 .3M137.3 187.7l.3 .3-.1 .2-.3-.2M137.5 188.5v9M137.5 194.7l.3 .2M137.6 188.6l.3-.2 1.2 .7-.3 .1zM137.8 187.7l1.7 1.1a.49 .49 0 0 1-.5 .6l-1.6-1"/>
<path d="M137.8 188.5l1.1 .7M137.8 187.7l-.4 .1 .3 .1a.25 .25 0 0 1-.1 .3 .25 .25 0 0 1-.3 0v-.1M137.8 187.7v.5l-.4 .2M138 187.9l1.2 .7v.3l-1.2-.7zM138 188l1.1 .6M138.9 189.2h-.1M139 189.1l-.1 .1M139.1 191.5l.2-.2a.26 .26 0 0 1 .1 .4 .26 .26 0 0 1-.4 .1zM139.1 188.6v.3M139.2 188.6h-.1M153.7 183.6h.1M153.8 183.8l.2 .1"/>
<path d="M153.8 183.4l.1 .1M153.8 183.4v.1M153.8 183.5l-.1 .1M153.8 183.6h-.1M153.8 183.6h.1M153.8 183.4h.1M153.8 183.5h.1M153.9 183.5l-.1 .1M153.9 183.5h.1M154.1 183.3l-.3 .1v.4M154.1 183.3v.4l-.3 .1M154.1 183.3l.1 .1"/>
<path d="M154.2 183.4h.1a.32 .32 0 0 1 0 .4 .32 .32 0 0 1-.3 .1M154.2 183.4v.4l-.2 .1M154.3 183.9l.1 .4M154.3 183.6l.3 .3-.1 .1-.3-.1M154.6 184.4l.3-.1 1.2 .6-.3 .2zM154.8 184.4l1.1 .6M154.8 183.6l-.4 .1 .2-.1a.26 .26 0 0 1 .1 .4 .26 .26 0 0 1-.4 .1v-.2M154.8 183.6l1.6 .9 .1 .2a.41 .41 0 0 1-.5 .5l-1.6-.9M154.8 183.6l.1 .1a.49 .49 0 0 1-.5 .6M155 183.7v.3l1.2 .7-.1-.2M155 184.6l-17.5 10.1M155 183.9l1.1 .6"/>
<path d="M155.3 184.8l-17.8 10.2v-.3M155.9 185l-.1 .1M156 184.9l-.1 .1M156.1 184.5v.2M63.8 214.1l24.1 13.9M63.8 214.1v8.4M63.8 214.1l-1.1 .6v8.4M64.2 216.4a.23 .23 0 0 1 .3 0 .23 .23 0 0 1-.1 .3zM64.2 218.9a.27 .27 0 0 1 .3 .1 .27 .27 0 0 1-.1 .4l-.2-.2zM68.8 213.9h-.1M68.9 214l-.3-.1 .2 .2 .2-.1M68.9 213.8l.1 .1"/>
<path d="M69 214l-.2-.3v.3h.3M69.1 213.7l.1 .2M69.1 213.9l-.2-.3 .1 .3h.3M69.2 213.6l.1 .1M69.4 213.5l.1 .2M69.4 213.8a.18 .18 0 0 1-.3 0 .18 .18 0 0 1 0-.2l.2 .2M69.4 213.7l-.1-.2v.2h.2M69.5 213.4l.1 .2M69.5 213.6l-.1-.2 .1 .3 .2-.1M69.6 213.4l.1 .1M69.8 213.3l.1 .1M69.8 213.5a.18 .18 0 0 1-.2 .1 .18 .18 0 0 1-.1-.3l.2 .3"/>
<path d="M69.8 213.5l-.1-.3v.3h.3M69.9 213.2l.1 .2M70 213.4l-.2-.3v.3h.3M70.1 213.1l.1 .2M70.1 213.3l-.2-.2 .1 .3 .2-.1M70.1 213.1l.2 .1M70.1 213h.1M70.3 212.9l.1 .2M70.4 213.2a.19 .19 0 0 1-.3 0 .19 .19 0 0 1 0-.2l.1 .3M70.4 213.1l-.2-.2v.2h.3M70.5 212.9l.1 .1M70.5 213.1l-.2-.3 .1 .3h.3"/>
<path d="M70.6 212.8l.1 .1M70.8 212.7l.1 .2M70.8 213a.18 .18 0 0 1-.2 0 .18 .18 0 0 1-.1-.2l.2 .2M70.8 212.9l-.2-.2 .1 .2h.2M70.9 212.6l.1 .2M70.9 212.8l-.1-.2 .1 .3 .2-.1M71 212.6l.2 .1M71 212.5v.1M71.1 212.4l.3 .4M71.1 212.4v.3h.2M71.1 212.3v.1M71.2 212.5h.1"/>
<path d="M71.2 212.2a.35 .35 0 0 1 .4 .1 .35 .35 0 0 1-.2 .5l-.2-.4zM71.2 212.5v.1M71.2 212.7a.18 .18 0 0 1-.2 .1 .18 .18 0 0 1-.1-.3l.2 .3M71.2 212.3l.2 .1zM71.2 212.4l.2 .1M71.4 212.5h.2M71.4 212.3v.4v-.2M71.4 212.3v.1M71.4 212.4l.2 .1M71.4 212.4v.1M71.4 212.3h.1M71.5 212.5h.1"/>
<path d="M71.6 212.5h-.1M41.3 227.1l1 .6v3.9M41.3 234h.1M41.3 227.1v6.9M41.3 234l-28.3 16.3M41.3 227.1l-28.3 16.3M41.7 231.9l-.1 .3 .3 .2M42.3 231.7v.1M42.3 231.7h.1M42.3 231.6v.1M42.3 231.6h.1M42.3 231.7l-.7 .5 .7-.4"/>
<path d="M42.3 231.7l-.7 .4M42.3 231.6l-.7 .5M42.3 231.6l-.7 .4M42.3 231.8h.1M42.3 231.5v.1M42.3 231.5l.2 .1M42.3 231.8l-.7 .4 .7-.4M42.3 231.5h.1M42.3 231.5l-.7 .4M42.3 231.6l-.7 .3M42.3 231.8v.1M42.3 231.6a.2 .2 0 0 1 .3 .1 .2 .2 0 0 1-.1 .2z"/>
<path d="M42.3 231.9h.1M42.3 232.2v1.2M42.3 231.9l-.6 .4M42.4 231.9h.1M42.4 231.5h.1M42.4 231.9l.1 .1M42.4 231.9l-.7 .4 .7-.4M42.4 231.5l.1 .1M42.4 232h.3M42.4 231.9l-.7 .5M42.4 231.9v.1M42.4 232h.1"/>
<path d="M42.4 232l-.6 .4M42.5 232h.1M42.5 231.6h.1M42.5 232l-.7 .4M42.5 232v.1M42.6 232h.1M42.6 231.6h.1M42.6 232v.1M42.6 231.7h.1M42.6 232l-.7 .4M42.7 231.9h.1M42.7 231.9v.1"/>
<path d="M42.7 231.8h.1M42.7 231.7h.1M42.7 231.7v.1M42.7 231.9l-.1 .1M52.2 227.7v.3M52.2 227.7l57.6 33.2v.3M52.2 228l57.6 33.2M52.2 227.7l-29 16.8v.2M52.2 228l-29 16.7M62.7 223.1l57.8 33.3 1.1-.6M63.8 222.5l57.8 33.3M63.8 222.5l-1.1 .6"/>
<path d="M81.2 231.8h.1a.23 .23 0 0 1 .2 .2 .23 .23 0 0 1-.1 .2zM85.8 229.3l-.1 .1M85.9 229.5l-.3-.1 .2 .2 .2-.1M85.9 229.3l.1 .1M86.1 229.2l.1 .1M86.1 229.4a.19 .19 0 0 1-.3 .1 .19 .19 0 0 1 0-.3l.2 .3M86.1 229.4l-.2-.3 .1 .3h.3M86.2 229.1l.1 .2M86.3 229.3l-.2-.2 .1 .2h.2M86.4 229l.1 .2M86.5 228.9l.1 .2M86.5 229.2a.19 .19 0 0 1-.2 0 .19 .19 0 0 1 0-.3l.1 .3"/>
<path d="M86.5 229.1l-.1-.2v.2h.3M86.6 228.8l.1 .2M86.7 229.1l-.2-.3 .1 .3h.2M86.8 228.8l.1 .1M86.9 228.7l.1 .1M87 228.9a.18 .18 0 0 1-.3 .1 .18 .18 0 0 1 0-.3l.1 .3M87 228.9l-.2-.3v.3h.3M87 228.6l.2 .2M87.1 228.6h-.1M87.1 228.8l-.2-.2 .1 .2h.2M87.2 228.5l.1 .2M87.3 228.5l.2 .1"/>
<path d="M87.4 228.7a.18 .18 0 0 1-.3 0 .18 .18 0 0 1 0-.2l.1 .2M87.4 228.6l-.2-.2v.2h.3M87.5 228.3l.1 .2M87.5 228.6l-.2-.3 .2 .3h.2M87.6 228.3l.1 .1M87.6 228.3h.1M87.8 228.2l.1 .1M87.8 228.5a.18 .18 0 0 1-.2 0 .18 .18 0 0 1-.1-.3l.2 .3M87.8 228.4l-.1-.3v.3h.2M87.9 228.1l.1 .2M87.9 228.3l-.1-.2 .1 .2h.2M88.1 228l.1 .2"/>
<path d="M88.1 227.9l.2 .3M88.1 227.9v.2l.2 .1M88.1 227.7v.2M88.2 228h.1M88.2 227.6a.35 .35 0 0 1 .4 .2 .35 .35 0 0 1-.2 .5l-.2-.4zM88.2 228v.1M88.2 228.2a.18 .18 0 0 1-.2 0 .18 .18 0 0 1-.1-.2l.2 .2M88.2 227.8l.1 .1zM88.2 227.9l.2 .1M88.3 228.2h.1M88.3 228.2l22.3 12.9M88.4 228h.2"/>
<path d="M88.4 227.7v.4v-.1M88.4 227.9v.1M88.4 227.7v.2M88.4 227.9l.2 .1M88.4 227.7v.1M88.5 228h.1M88.6 228h-.1M10.7 253l60.1 34.7 1.1-.6M11.8 252.4l60.1 34.7M11.8 242.7v9.7M11.8 242.7l1.2 .7M11.8 242.7l-1.1 .6v9.7"/>
<path d="M11.8 252.4l-1.1 .6M13 243.4v6.9M20 247.5l14.6 8.4M23.2 244.7l15.4 8.9M24 245.1l-10 5.8-1-.6M28.4 259.5v1.2M28.7 259.4l-16.9-9.8v.3l16.6 9.6M39.9 259l17.4 10M44 256.7l17.3 10M56.7 244.4l-28.3 16.3M56.7 244.4l4.2 2.5M56.7 243.2l4.2 2.4v1.3"/>
<path d="M56.7 243.2v1.2M56.7 243.2l-28.3 16.3M58.6 244.9a.21 .21 0 0 1 .3 .1 .21 .21 0 0 1-.1 .2zM58.6 244.9h.1M58.7 244.9l.1 .3M60.9 246.9l-28.3 16.3-4.2-2.5M79.3 257.5l-28.3 16.3M79.3 257.5l4.2 2.4M79.3 256.3l4.2 2.4v1.2M79.3 256.3v1.2M79.3 256.3l-28.3 16.3M81.2 257.9l.3 .4"/>
<path d="M83.5 259.9l-28.3 16.4-4.2-2.5M103.8 244.9l.3 .1v.3l-.2-.2zM108.3 242.4v.2h.2M108.5 242.4l.1 .1M108.5 242.6l-.2-.3a.22 .22 0 0 0 .1 .3 .22 .22 0 0 0 .3 0M108.6 242.3l.2 .1M108.6 242.3h.1M108.8 242.2l.1 .2M108.8 242.5h-.2l-.1-.3 .2 .3M108.8 242.4l-.1-.3v.3h.3M108.9 242.1l.1 .2M109 242.3l-.2-.2a.22 .22 0 0 0 0 .2 .22 .22 0 0 0 .3 0"/>
<path d="M109 242l.2 .2M109.2 242l.1 .1M109.3 241.9l.2 .1M109.4 242.1l-.3 .1v-.3l.2 .3-.2 .1-.2-.2 .1-.1 .1 .2M109.4 242.1l-.2-.3 .1 .3h.2M109.5 241.8l.1 .1M109.6 241.7l.1 .2M109.7 242l-.2 .1-.2-.3 .2 .2M109.7 241.6l.2 .2M109.8 241.9h-.2l-.1-.3 .2 .3M109.8 241.8l-.2-.2 .1 .3 .3-.1M109.9 241.6l.1 .1"/>
<path d="M109.9 241.5v.1M110 241.5l.2 .1M110.1 241.7a.18 .18 0 0 1-.2 .1 .18 .18 0 0 1-.1-.3l.2 .3M110.2 241.4l.1 .1M110.2 241.6l-.2 .1-.1-.3 .2 .3M110.2 241.6l-.1-.3v.3h.3M110.3 241.3l.2 .2M110.5 241.2l.1 .2M110.6 241.1l.1 .2M110.7 241.4h-.3l-.1-.2a.19 .19 0 0 1 .3 .2 .19 .19 0 0 1-.3 .2 .19 .19 0 0 1-.1-.3l.2 .2M110.7 241.3l-.2-.2 .1 .3 .2-.1M110.7 241.1l.2 .1"/>
<path d="M110.7 241h-.1v.2l.3 .1M110.7 241v.1M110.7 241h.1M110.7 241l.1 .1M110.8 241l.1 .2M110.8 240.9l-.1 .1M110.8 240.8v.2M110.8 240.7a.37 .37 0 0 1 .5 .2 .37 .37 0 0 1-.2 .4 .5 .5 0 0 1-.3-.6zM110.9 241.2h.1M110.9 241.2l.2 .1M110.9 241.3l10.7 6.1v8.4M110.9 241v-.2l.3 .2"/>
<path d="M111.1 241h.1M111.1 240.8v.2M111.1 240.8v.4l-.1-.1M111.1 241h-.1M111.1 240.8h-.1M111.2 241.1h.1M111.2 241v.1M120.8 251.6a.3 .3 0 0 1 .3 .1 .3 .3 0 0 1-.1 .4l-.2-.3zM120.9 249l.2 .1v.3a.24 .24 0 0 1-.3-.1 .24 .24 0 0 1 .1-.3zM125.3 246.6v.1h.2M125.4 246.5l.2 .2M125.4 246.5h.1"/>
<path d="M125.6 246.7l-.2-.3v.3h.3M125.6 246.4l.2 .2M125.7 246.6l-.2-.2 .1 .3 .2-.1M125.8 246.3l.1 .2M125.9 246.3l.1 .1M125.9 246.3h.1M126 246.5l-.3 .1-.1-.3 .2 .3M126 246.2l.2 .1M126.1 246.4l-.2 .1-.1-.3 .2 .3M126.1 246.4l-.2-.3 .1 .3h.3M126.2 246.1l.1 .1M126.3 246l.2 .2"/>
<path d="M126.3 246h.1M126.4 246.3l-.2 .1-.2-.3 .3 .2M126.5 245.9l.1 .2M126.5 246.2h-.2l-.1-.2 .2 .2M126.5 246.1l-.1-.2v.3l.3-.1M126.6 245.8l.2 .2M126.7 245.8l.2 .1M126.7 245.8h.1M126.9 245.7l.1 .1M127 246h-.3l-.1-.3a.19 .19 0 0 1 .3 .2 .19 .19 0 0 1-.3 .2 .19 .19 0 0 1-.1-.3l.2 .3M127 245.9l-.2-.3 .1 .3h.2M127 245.6l.2 .2"/>
<path d="M127.2 245.5l.1 .2M127.2 245.8a.18 .18 0 0 1-.2 0 .18 .18 0 0 1 0-.2l.1 .2M127.3 245.5l.2 .1M127.4 245.7h-.3l-.1-.2 .2 .2M127.4 245.6l-.2-.2 .1 .3 .2-.1M127.5 245.4l.1 .1M127.5 245.6l-.2-.3a.22 .22 0 0 0 .1 .3 .22 .22 0 0 0 .3 0M127.6 245.3l.1 .1M127.7 245.1l-.1 .1v.2h.4M127.7 245.1l.1 .1M127.8 245.1l.3 .4M127.8 245.2l-.1 .1 .2 .1"/>
<path d="M127.8 245.1h-.1M127.8 245v.1M127.8 244.8a.37 .37 0 0 1 .5 .2 .37 .37 0 0 1-.2 .5l-.3-.3zM127.8 245.5h-.2l-.1-.3 .2 .3M127.9 245.4h.1M128 245.1l-.1-.1 .1 .1M128 245.1l.2 .1M128.1 245.2h.1M128.1 245.1l.1 .1M128.1 245v.1M128.1 245v.4v-.2M128.1 245.2h-.1"/>
<path d="M128.1 245.1h-.1M128.1 245h-.1M128.2 245.2h.1M32.2 260.4l.4-.2a.69 .69 0 0 1 1 .5 .82 .82 0 0 1-1.4-.2zM32.3 260.3l.4-.1a.62 .62 0 0 1 .9 .6 .79 .79 0 0 1-.8 .2 .79 .79 0 0 1-.6-.5zM32.5 260.7l.2 .1-.3 .1zM32.7 260.8h-.2M32.7 260.5h.2M32.7 260.6l.1 .1M32.8 260.5h-.1l.1 .1M32.8 260.7h.1M32.8 260.6l-.1 .1h.1"/>
<path d="M32.8 260.5v.1M32.9 260.7h.2M32.9 260.5h.3l-.2 .1M32.9 260.7h-.1M32.9 260.6l.2 .1M32.9 260.6l-.1 .1M32.9 260.6v.1M33 260.6l.2 .1h-.1M33.1 260.7h.1M33.1 260.5l-.1 .1M33.1 260.6v.1M33.7 262.6l17.3 10"/>
<path d="M34 262.4l17.3 10M41.6 264.6a.39 .39 0 0 1 .4 .2 .39 .39 0 0 1-.1 .5l-.3-.4zM41.7 264.7l.2 .1 .1 .3a.24 .24 0 0 1-.3-.1 .24 .24 0 0 1 0-.3zM41.7 264.9v-.1l.2 .2M41.9 264.9l-.1-.2 .1 .4v-.1M41.9 264.9l.1 .2-.1-.1M41.9 265h-.1M41.9 264.9h-.1M51 272.6v1.2M54.9 273.5a.93 .93 0 0 1 1.4 .2 .91 .91 0 0 1-1.5-.1zM55 273.3h.1a.73 .73 0 0 1 1.2 .5 .87 .87 0 0 1-1.5-.2zM55.1 273.8l.3 .1h-.4z"/>
<path d="M55.3 273.9h-.2M55.4 273.5v.1M55.4 273.7h.1M55.4 273.5h.3M55.4 273.5l-.1 .1h.1M55.4 273.7v.1M55.4 273.6l-.1 .1 .1 .1M55.5 273.7l-.1 .1M55.5 273.7l.2 .1M55.5 273.6l.2 .1M55.5 273.6l-.1 .1M55.5 273.6v.1"/>
<path d="M55.6 273.6l.2 .1-.1 .1M55.7 273.5l.1 .1h-.2M55.7 273.7v.1M55.7 273.7h.1M55.7 273.5l-.1 .1M56.3 275.7l15.5 8.9v-.3M56.6 275.5l15.2 8.8M62.5 272.1l7.1 4.1M69.6 276.2v6.8M71.7 276.5a.45 .45 0 0 1 .7-.2 .45 .45 0 0 1 0 .7 .48 .48 0 0 1-.3 .5 .48 .48 0 0 1-.6-.3zM71.7 276.9v.3h-.2zM71.7 277l-.1 .2"/>
<path d="M71.8 276.4a.44 .44 0 0 1 .7-.1 .44 .44 0 0 1 0 .7 .55 .55 0 0 1-.4 .5 .55 .55 0 0 1-.6-.1v-.5zM71.8 276.9l.2 .1M71.8 276.9l.1 .1M71.9 277h.1M72 276.9h-.2M72 276.7l.1-.1v.2M72 276.7v.2M72 277v.1M72 276.7h.1M72 276.9h.1M72 276.9l-.1 .1M72.1 276.8l.1-.1-.2 .4v-.1"/>
<path d="M72.1 276.8h.1M73.7 273.8l-4.1 2.4M79.6 277.2l-10 5.8M80.6 277.8l-9.9 5.8-1.1-.6M109.8 261.2l-29 16.8-14.2-8.3M71.8 284.3l-.3 .1M71.9 282.9v4.2"/>
<circle cx="63.4" cy="47.5" r=".26"/>
<circle cx="193.5" cy="155" r=".16"/>
<circle cx="99.7" cy="168.8" r=".18"/>
<circle cx="176.5" cy="170.5" r=".16"/>
<circle cx="136.8" cy="187.6" r=".15"/>
<circle cx="153.8" cy="183.5" r=".17"/>
<circle cx="81.5" cy="258.1" r=".22"/>
</g>
<text font-size="4.8" x="8" y="11.5">ART. 321021 - Escritorio con un cajón, con panel y estante.</text>
<g font-size="4.1">
<text x="10.4" y="24.3">5</text>
<text x="14.1" y="24.3">Armado de cajón</text>
<text x="115.5" y="81.6">En el costado de cajón izquierdo J coloque</text>
<text x="114.2" y="89.6">cortos y a su vez encastrar una caja mini fix.</text>
<text x="119.3" y="85.6">a presión 2 tarugos 6x30 en los cantos</text>
<text x="23.6" y="93.6">En el frente de cajón I atornille 4</text>
<text x="19" y="101.6">que muestra la figura, y por medio de</text>
<text x="20.8" y="97.6">pernos mini fix en las perforaciones</text>
<text x="117.8" y="101.6">costado de cajón derecho K teniendo en</text>
<text x="118" y="97.6">Realizar el mismo procedimiento para el</text>
<text x="21.5" y="105.6">un tornillo de 4 cm el tirador botón.</text>
<text x="132.4" y="105.6">cuenta que es simétrico.</text>
<text x="23.2" y="113.6">Agregar un a caja mini fix a cada</text>
<text x="120.4" y="113.6">Agregar adhesivo en cada perforación</text>
<text x="36.7" y="117.6">refuerzo de cajón.</text>
<text x="137.2" y="117.6">donde lleve tarugo.</text>
<text x="14.5" y="145.2">Una los costados de cajón J -</text>
<text x="14.5" y="149.2">K con el frente de cajón I,</text>
<text x="14.5" y="153.2">introduciendo los pernos de</text>
<text x="14.5" y="157.2">este ultimo con las</text>
<text x="14.5" y="161.2">perforaciones de los primeros,</text>
<text x="14.5" y="165.2">usando como guía los tarugos</text>
<text x="14.5" y="169.2">de estos. Ajuste los mini fix</text>
<text x="14.5" y="173.2">girando 180 grados las cajas</text>
<text x="14.5" y="177.2">mini fix. Habiendo agregado el</text>
<text x="14.5" y="181.2">adhesivo anteriormente.</text>
<text x="14.5" y="185.2">Usando el mismo sistema mini</text>
<text x="14.5" y="189.2">fix, una los refuerzos de cajón</text>
<text x="14.5" y="193.2">con el frente.</text>
<text x="148.1" y="226.6">sobre el canal del frente de</text>
<text x="148.7" y="222.6">Introduzca el piso de cajón</text>
<text x="150.6" y="230.6">cajón I, luego desde atrás</text>
<text x="149.9" y="234.6">introduciendo el piso en el</text>
<text x="153.8" y="238.6">fondo de cajón L, una el</text>
<text x="146.9" y="242.6">fondo a los costados y a los</text>
<text x="152" y="246.6">refuerzos por medio de 4</text>
<text x="166.6" y="250.6">tornillos de 4 cm.</text>
<text x="147.4" y="254.6">Seguidamente clave el piso</text>
<text x="148" y="262.6">los costados siguiendo una</text>
<text x="148.7" y="258.6">sobre los filos inferiores de</text>
<text x="146" y="266.6">escuadra correcta del cajón.</text>
<text x="152.4" y="274.6">adhesivo anteriormente.</text>
<text x="157.2" y="270.6">Habiendo agregado el</text>
</g>
<text font-size="3.6" x="188.8" y="289.3">Pagina 3</text>
<g font-size="3.3">
<text x="163.4" y="36.2">J</text>
<text x="65" y="43.1">I</text>
<text x="169.2" y="143">J</text>
<text x="87.7" y="151.4">REFUERZO CAJON</text>
<text x="181.2" y="166.5">I</text>
<text x="112.2" y="176">K</text>
<text x="97.9" y="239.8">L</text>
<text x="22.2" y="242.9">K</text>
<text x="48.5" y="269.6">I</text>
<text x="10" y="281.7">REFUERZO CAJON</text>
<text x="74.4" y="278.8">J</text>
</g>
</svg>
